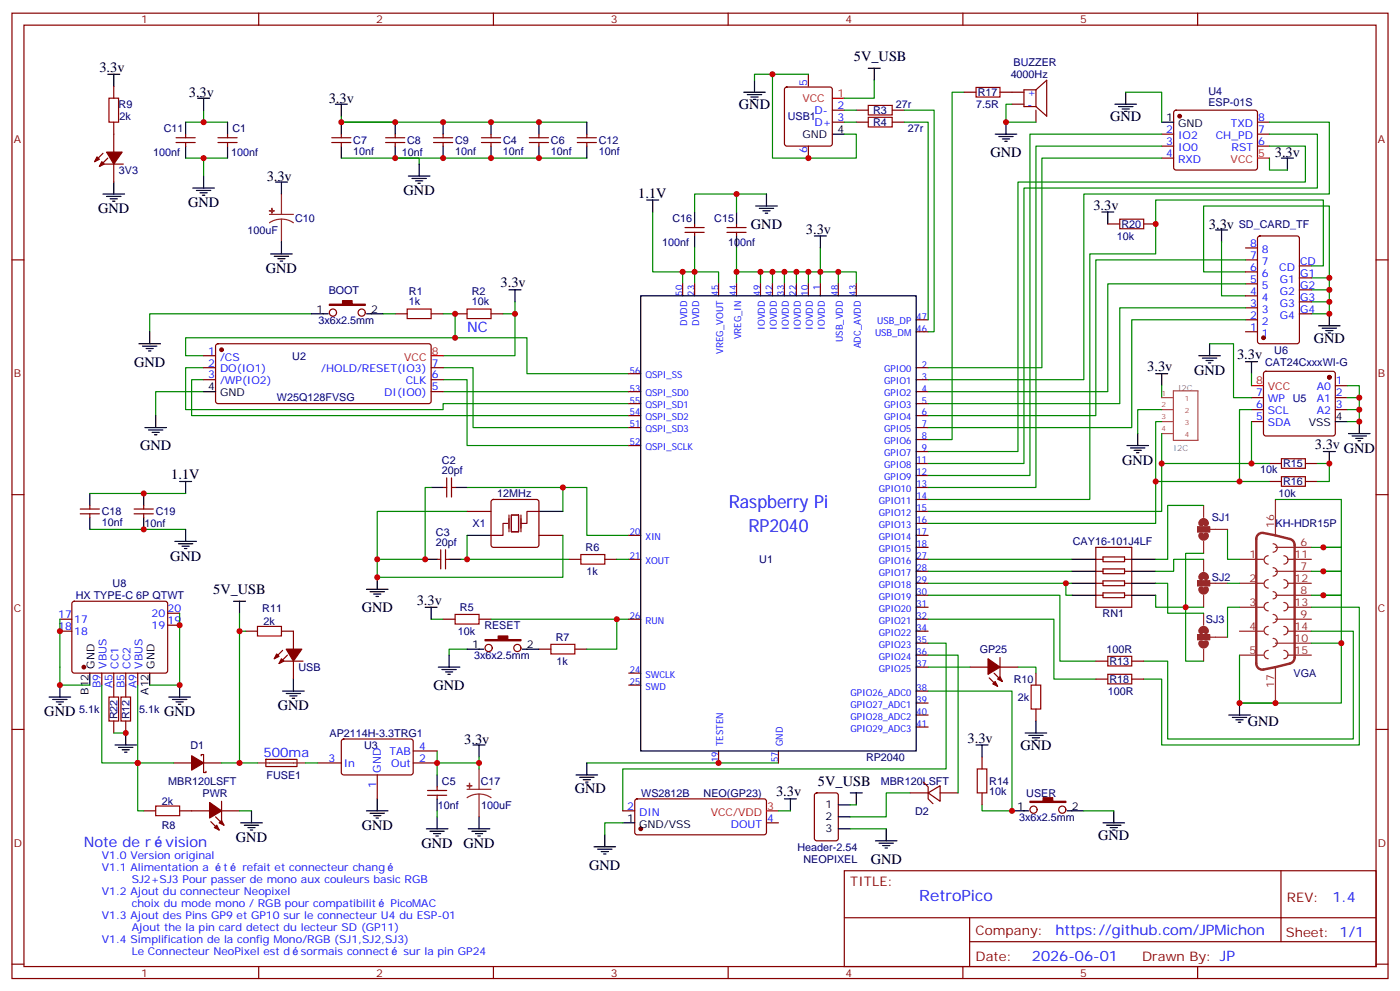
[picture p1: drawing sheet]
<svg xmlns="http://www.w3.org/2000/svg" width="412mm" height="292mm" viewBox="0 0 412 292" stroke-linecap="round" stroke-linejoin="round" font-family="sans-serif">
<g fill="none" stroke="#870000" stroke-width=".35">
<path d="M3.5 3.9h405.4v284.3h-405.4zM7.1 7.4h398.2v277.3h-398.2zM76.2 3.9v3.5M145.3 3.9v3.5M214.5 3.9v3.5M283.6 3.9v3.5M352.8 3.9v3.5M33.5 25.4v3.5M33.5 36v8.8M54.7 39.5v1.1M67 39.5v1.1M100.5 39.5v1.1"/>
<path d="M116.4 39.5v1.1M130.5 39.5v1.1M144.6 39.5v1.1M158.7 39.5v1.1M172.9 39.5v1.1M231.3 25.8l.5-.2h12.7l.5 .2 .2 .5v16l-.3 .5-.4 .2h-12.7l-.5-.2-.2-.5v-16zM238.1 21.9v3.5M245.2 36h3.5M245.2 32.5h3.5M252.2 36h3.6M252.2 32.5h3.6M262.8 36h3.5"/>
<path d="M262.8 32.5h3.5M284 27.2h3.5M294.6 27.2h7M298.1 30.7h3.5M305.2 26.5v4.9M305.2 32.5v3.5M305.2 26.5l3.1-2.9v10.6l-3.1-2.8M305.2 26.5h-3.6v4.9h3.6M342.2 39.5h3.5M346 32.7l.4-.2h23.3l.5 .2 .2 .5v16.5l-.7 .4-23.5-.1-.5-.6v-16.2zM370.4 36h3.5M370.4 39.5h3.5"/>
<path d="M30.3 45.2l-2.4 2.4M30.7 48.3h5.6M31.7 46.6l-2.4 2.4M33.5 48.3v5.3M51.9 42h5.6M51.9 40.6h5.6M54.7 42v1M64.2 42h5.6M64.2 40.6h5.6M67 42v1M97.7 42h5.7M97.7 40.6h5.7"/>
<path d="M100.5 42v1M113.6 42h5.6M113.6 40.6h5.6M116.4 42v1M127.7 42h5.6M127.7 40.6h5.6M130.5 42v1M141.8 42h5.7M141.8 40.6h5.7M144.6 42v1M155.9 42h5.7M155.9 40.6h5.7"/>
<path d="M158.7 42v1M170 42h5.7M170 40.6h5.7M172.9 42v1M238.1 43v3.6M342.2 43h3.5M342.2 46.6h3.5M370.4 43h3.5M3.5 76.6h3.6M201.8 68.4h5.6M201.8 67h5.6M204.6 66v1"/>
<path d="M204.6 68.4v1.1M214.1 68.4h5.7M214.1 67h5.7M217 66v1M217 68.4v1.1M326.3 66h3.5M336.9 66h3.5M366.9 76.6h3.5M366.9 73h3.5M370.7 69.7l.4-.2h11l.6 .4 .1 30.6-.5 .7h-11.2l-.6-.4-.1-30.6zM382.8 78.3h3.5M405.3 76.6h3.6"/>
<path d="M116.4 92.4h3.5M127 92.4h3.5M134.1 92.4h3.5M144.6 92.4h3.6M201.1 83.6v3.5M204.6 83.6v3.5M211.7 83.6v3.5M217 83.6v3.5M224 83.6v3.5M227.5 83.6v3.5M231.1 83.6v3.5M234.6 83.6v3.5"/>
<path d="M238.1 83.6v3.5M241.7 83.6v3.5M246.9 83.6v3.5M252.2 83.6v3.5M269.9 94.2h3.5M269.9 97.7h3.5M366.9 94.2h3.5M366.9 97.7h3.5M366.9 80.1h3.5M366.9 83.6h3.5M366.9 87.1h3.5M366.9 90.7h3.5"/>
<path d="M382.8 92.4h3.5M382.8 88.9h3.5M382.8 85.4h3.5M382.8 81.8h3.5M60 104.8h3.5M60 108.3h3.5M60 111.8h3.5M63.7 101.5l.5-.3 62.4 .1 .4 .7-.1 16.5-.6 .4-62.4-.1-.4-.6v-16.2zM127 108.3h3.5M127 111.8h3.5M127 115.4h3.5M185.2 115.4h3.5"/>
<path d="M185.2 110.1h3.5M185.2 118.9h3.5M269.9 108.3h3.5M269.9 111.8h3.5M269.9 115.4h3.5M269.9 118.9h3.5M368.7 117.1h3.5M372.4 109.6l.5-.2h19.7l.5 .2 .2 .5v17.6l-.2 .5-.5 .2h-19.7l-.5-.2-.2-.5v-17.6zM393.3 113.6h3.6M393.3 117.1h3.6M185.2 125.9h3.5M185.2 122.4h3.5"/>
<path d="M185.2 131.2h3.5M269.9 133h3.5M269.9 129.5h3.5M269.9 125.9h3.5M269.9 122.4h3.5M269.9 136.5h3.5M368.7 120.7h3.5M368.7 124.2h3.5M373.9 136.5h3.6M384.5 136.5h3.6M393.3 120.7h3.6M3.5 145.7h3.6"/>
<path d="M23.6 151.3h5.7M23.6 149.9h5.7M26.5 148.9v1M26.5 151.3v1.1M39.5 151.3h5.7M39.5 149.9h5.7M42.3 148.9v1M42.3 151.3v1.1M130.5 143.6h1.1M131.6 140.8v5.6M133 140.8v5.6M133 143.6h1.1"/>
<path d="M137.6 150.6h7M144.9 147.3l.4-.2h12.7l.5 .2 .2 .5v12.7l-.2 .5-.5 .2h-12.7l-.5-.2-.2-.5v-12.7zM158.7 157.7h7.1M185.2 157.7h3.5M269.9 143.6h3.5M269.9 157.7h3.5M269.9 150.6h3.5M269.9 154.2h3.5M269.9 147.1h3.5M269.9 140.1h3.5M373.9 141.8h3.6M384.5 141.8h3.6"/>
<path d="M405.3 145.7h3.6M21.4 177.3l.5-.2h26.8l.5 .2 .2 .5-.1 20-.6 .5-27.1-.1-.4-.6v-19.8zM128.8 164.7h1M129.8 161.9v5.7M131.2 161.9v5.7M131.2 164.7h1.1M167.6 164.7h3.5M178.2 164.7h3.5M185.2 164.7h3.5M269.9 164.7h3.5M269.9 178.9h3.5M269.9 175.3h3.5"/>
<path d="M269.9 171.8h3.5M269.9 168.3h3.5M269.9 161.2h3.5M322.8 164.7h2.1M322.8 161.2h10.6v17.7h-10.6zM322.8 175.3h2.1M322.8 171.8h2.1M322.8 168.3h2.1M324.9 174.6h6.4v1.4h-6.4zM324.9 171.1h6.4v1.4h-6.4zM324.9 167.6h6.4v1.4h-6.4zM324.9 164h6.4v1.5h-6.4z"/>
<path d="M331.3 164.7h2.1M331.3 175.3h2.1M331.3 171.8h2.1M331.3 168.3h2.1M17.6 182.4h3.6M17.6 185.9h3.6M30 198.3v3.5M33.5 198.3v7M37 198.3v7M40.6 198.3v3.5M49.4 180.6h3.5M49.4 184.2h3.5"/>
<path d="M72.3 185.9h3.5M82.9 185.9h3.5v5.3M83.3 191.6l-2.5 2.4M83.6 194.7h5.7M84.7 193l-2.5 2.4M86.4 194.7v5.3M130.5 182.4h3.6M141.1 182.4h3.5M158.7 191.2h3.6M169.3 191.2h3.6M185.2 182.4h3.5M185.2 198.3h3.5"/>
<path d="M269.9 182.4h3.5M269.9 196.5h3.5M269.9 193h3.5M269.9 189.4h3.5M269.9 185.9h3.5M285.8 196.5h5.2M291.4 199.7l2.5 2.4M292.8 198.3l2.5 2.4M294.6 196.5h5.3M294.6 193.7v5.6M305.2 198.3v3.5M322.8 194.7h3.5"/>
<path d="M333.4 194.7h3.5M3.5 214.8h3.6M33.5 212.4v3.5M37 212.4v3.5M100.8 217.9l.4-.2h20.1l.4 .7-.1 9.4-.6 .4h-20l-.5-.7v-9.1zM185.2 201.8h3.5M269.9 214.1h3.5M269.9 210.6h3.5M269.9 207.1h3.5M269.9 203.6h3.5M305.2 208.8v3.6M322.8 200h3.5"/>
<path d="M333.4 200h3.5M405.3 214.8h3.6M42.3 238.8h3.6M51.2 224.7h5.2M52.9 238.8h8.8M59.3 222.6v-.3h.7v5.2h.7v-.3M60 224.7h5.3M65.3 238.8h5.3M65.3 236v5.7M78.3 223.7h9.2v2l-9.1 .1zM93.5 224.7h7M111.1 228.2v7.1"/>
<path d="M121.7 224.7h7.1M121.7 221.2h7.1M125.9 234.2h5.7M125.9 232.8h5.7M128.8 231.8v1M128.8 234.2v1.1M183.4 238.8h3.6M187.2 235.5l.5-.2 37.6 .1 .5 .6-.1 9.5-.6 .4-37.7-.1-.4-.6v-9.2zM211.7 221.2v3.5M229.3 221.2v3.5M240.1 233.7l.5-.2h5.6l.7 .5v12.9l-.4 .7-5.9 .1-.7-.5v-13zM268.1 233.5h5.3"/>
<path d="M272 230.4l1.4 1.4v3.5l1.4 1.4M273.4 233.5l3.5-2.1v4.6zM276.9 233.5h5.3M289.3 223v3.5M289.3 233.5v3.6M62.1 242l2.5 2.5M63.5 240.6l2.5 2.5M225.8 242.4h3.5M248.7 256.5h156.6v28.2h-156.6zM377.3 256.5v20.9M248.7 270.3h156.5M285.6 277.4h119.6"/>
<path d="M285.6 270.3v14.1M3.5 284h3.6M76.2 284.7v3.5M145.3 284.7v3.5M214.5 284.7v3.5M283.6 284.7v3.5M352.8 284.7v3.5M405.3 284h3.6"/>
<circle cx="98.1" cy="92.1" r="1.06"/>
<circle cx="106.5" cy="92.1" r="1.06"/>
<circle cx="143.9" cy="190.9" r="1.06"/>
<circle cx="152.4" cy="190.9" r="1.06"/>
<circle cx="304.4" cy="238.5" r="1.06"/>
<circle cx="312.9" cy="238.5" r="1.06"/>
</g>
<g fill="none" stroke="#008700" stroke-width=".35">
<path d="M54.7 36h5.3M60 32.5v3.5h7M100.5 34.2v1.8h15.9M100.5 36h72.4M227.5 21.9h-5.3v1.7M238.1 21.9h-10.6v24.7h24.7v-7.1h-3.5M248.7 36h3.5M248.7 32.5h3.5M257.5 23.6v5.3h-8.8M266.3 32.5h8.9v65.2h-1.8M266.3 36h7.1v58.2M284 27.2h-3.5v102.3h-7.1"/>
<path d="M298.1 30.7h-1.8v5.3h8.9M331.6 27.2h10.6v8.8M342.2 39.5h-38.8v100.6h-30M373.9 36h17.7v21.2h-72.3v54.6h-45.9M373.9 39.5h14.2v15.9h-86.5v81.1h-28.2M54.7 46.6h5.3M67 46.6h-7v5.3M100.5 46.6h72.4M116.4 46.6h7.1v1.7M217 57.2h8.8M342.2 46.6h-35.3v61.7h-33.5M342.2 43h-37v100.6h-31.8"/>
<path d="M373.9 46.6v3.5h5.3M373.9 43h10.6v10.6h-84.6v79.4h-26.5M192.3 62.4v17.7h8.8M204.6 62.4v-5.2h12.4v5.2M204.6 73v7.1h-3.5v3.5M217 73v7.1M241.7 73v7.1h5.2v3.5M359.8 71.3v15.8h7.1M366.9 76.6h-44.1v45.8h-49.4M386.3 78.3h3.5v-19.4h-49.4v15.9h-19.4v72.3h-47.6M91.7 92.4h-47.6v5.3M112.9 92.4h3.5"/>
<path d="M130.5 92.4h3.6v7.1M151.7 88.9v3.5h-3.5M151.7 92.4v12.4h-21.2M204.6 83.6v-3.5h7.1v3.5M224 80.1h-7v3.5M224 83.6v-3.5h3.5v3.5M227.5 80.1h3.6v3.5M231.1 80.1h3.5v3.5M234.6 80.1h3.5v3.5M238.1 80.1h3.6v3.5M246.9 80.1h5.3v3.5M366.9 80.1h-12.4v-19.4h37.1v21.1"/>
<path d="M366.9 90.7h-37.1v28.2h-56.4M366.9 83.6h-40.6v31.8h-52.9M366.9 94.2h-33.5v31.7h-60M386.3 81.8h5.3v3.6h-5.3M391.6 85.4v3.5h-5.3M391.6 88.9v3.5h-5.3M60 115.4h-14.1v7M60 111.8h-3.6v10.6h128.8M60 104.8h-5.3v-5.3h100.5v10.6h30M60 108.3h-5.3v12.4h75.8v-1.8h54.7M130.5 111.8h7.1v19.4h47.6M130.5 108.3h8.8v17.6h45.9"/>
<path d="M130.5 115.4h54.7M342.2 113.6v3.5M356.3 101.2h7.1v15.9h5.3M368.7 110.1v3.5M396.9 113.6h3.5v3.5h-3.5M400.4 117.1v3.6h-3.5M342.2 120.7h-7.1v7M342.2 124.2h-1.8v30h-67M342.2 127.7v22.9h-68.8M342.2 136.5h31.7M368.7 120.7h-3.6v21.1M368.7 124.2v12.3"/>
<path d="M388.1 136.5h3.5v5.3h-3.5M400.4 120.7v3.5h-3.5M26.5 155.9h28.2M26.5 145.3h28.2M127 143.6h-1.8v21.1h-14.1v5.3h54.7v-12.3M137.6 150.6h-26.5v14.1M137.6 143.6h35.3v14.1h12.3M137.6 157.7v7M165.8 143.6v7M340.4 141.8h33.5M354.5 148.9h-10.5v15.8h-3.6M361.6 155.9v8.8h3.5"/>
<path d="M375.7 147.1h19.4v14.1h-5.3M135.8 164.7h31.8M181.7 164.7h3.5M273.4 175.3h38.8v19.4h10.6M273.4 164.7h42.3M273.4 168.3h42.3M273.4 171.8h42.3M314 171.8v3.5h1.7M340.4 171.8h3.6v8.8h10.5M340.4 175.3v3.6h8.8M349.2 178.9v15.8h5.3M349.2 178.9h5.3"/>
<path d="M354.5 164.7h-8.8v3.6h-5.3M354.5 163h-5.3v15.9M361.6 171.8h3.5M365.1 178.9h-3.5v8.8M386.3 161.2h8.8v7.1h-8.8M386.3 178.9h14.1v40.5h-58.2v-19.4h-5.3M389.8 168.3h5.3v7h-8.8M389.8 175.3h5.3v14.1h-8.8M17.6 182.4v19.4h8.9M52.9 180.6v21.2h-8.8M70.6 180.6v44.1h-5.3M70.6 185.9h1.7"/>
<path d="M127 182.4h3.5M137.6 191.2h-5.3v1.8M144.6 182.4h40.6M181.7 182.4v8.8h-8.8M273.4 189.4h5.3v37.1h-95.3v12.3M273.4 182.4h37v17.6h12.4M273.4 193h8.8v40.5M273.4 196.5h12.4M299.9 196.5h5.3v1.8M386.3 185.9h12.3v31.8h-54.6v-23h-7.1M395.1 189.4v17.7h-30v-14.1M30 201.8v22.9h10.6v-22.9"/>
<path d="M33.5 215.9h3.5M273.4 203.6h24.7v35.2h-8.8v-1.7M365.1 207.1h10.6M51.2 224.7h-10.6v14.1h1.7M70.6 224.7h5.2M70.6 238.8h3.5M90 224.7h3.5M128.8 221.2v3.5h12.3v-1.7M128.8 224.7v3.5M128.8 238.8v1.8M141.1 224.7v1.8M172.9 224.7h56.4"/>
<path d="M229.3 238.8h3.5M250.5 237.1h1.7M268.1 233.5h-7v7.1h-10.6M319.3 238.8h8.8M183.4 242.4h-5.2v3.5M250.5 244.1h10.6"/>
</g>
<g fill="none" stroke="#000" stroke-width=".35">
<path d="M31.7 21.9h3.6M33.5 21.9v3.5M54.7 36v3.5M58.2 28.9h3.5M60 28.9v3.6M67 36v3.5M98.8 30.7h3.5M100.5 30.7v3.5M100.5 36v3.5M116.4 36v3.5M130.5 36v3.5M144.6 36v3.5"/>
<path d="M158.7 36v3.5M172.9 36v3.5M219.1 27.2h6.3M220.1 27.9h4.3M221.2 28.6h2.1M221.9 29.3h.7M222.2 23.6v3.6M245.2 39.5h3.5M255.8 20.1h3.5M257.5 20.1v3.5M293.2 39.5h6.3M296.3 36v3.5"/>
<path d="M328.4 30.7h6.4M329.5 31.4h4.2M330.6 32.1h2.1M331.3 32.8h.7M331.6 27.2v3.5M342.2 36h3.5M30.3 57.2h6.4M31.4 57.9h4.2M32.5 58.6h2.1M33.2 59.3h.7M33.5 53.6v3.6M54.7 43v3.6"/>
<path d="M56.8 55.4h6.3M57.9 56.1h4.2M58.9 56.8h2.1M59.6 57.5h.7M60 51.9v3.5M67 43v3.6M81.1 53.6h3.6M82.9 53.6v3.6M100.5 43v3.6M116.4 43v3.6M120.3 51.9h6.3M121.4 52.6h4.2"/>
<path d="M122.4 53.3h2.1M123.1 54h.7M123.5 48.3v3.6M130.5 43v3.6M144.6 43v3.6M158.7 43v3.6M172.9 43v3.6M190.5 58.9h3.5M192.3 58.9v3.5M225.8 57.2v3.5M294.2 40.2h4.2M295.3 40.9h2.1"/>
<path d="M296 41.6h.7M377.5 46.6h3.5M379.2 46.6v3.5M79.7 74.8h6.4M80.8 75.5h4.2M81.8 76.2h2.2M82.5 76.9h.8M82.9 71.3v3.5M204.6 62.4v3.6M204.6 69.5v3.5M217 62.4v3.6M217 69.5v3.5"/>
<path d="M222.6 60.7h6.4M223.7 61.4h4.2M224.7 62.1h2.1M225.4 62.8h.7M239.9 69.5h3.5M241.7 69.5v3.5M324.6 62.4h3.5M326.3 62.4v3.6M358.1 67.7h3.5M359.8 67.7v3.6M44.1 97.7v3.5M91.7 92.4h5"/>
<path d="M107.9 92.4h5M149.9 85.4h3.6M151.7 85.4v3.5M188.7 87.1h81.2v134.1h-81.2zM388.4 96h6.4M389.5 96.7h4.2M390.5 97.4h2.1M391.2 98.1h.7M391.6 92.4v3.6M40.9 101.2h6.4M42 102h4.2M43 102.7h2.2"/>
<path d="M43.7 103.4h.7M60 115.4h3.5M340.4 110.1h3.6M342.2 110.1v3.5M353.1 104.8h6.4M354.2 105.5h4.2M355.2 106.2h2.2M356 106.9h.7M356.3 101.2v3.6M366.9 106.5h3.5M368.7 106.5v3.6M42.7 125.9h6.3"/>
<path d="M43.7 126.6h4.3M44.8 127.4h2.1M45.5 128.1h.7M45.9 122.4v3.5M332 131.2h6.3M333 131.9h4.3M334.1 132.6h2.1M334.8 133.4h.7M335.1 127.7v3.5M389.8 133h3.5M391.6 133v3.5M393.3 124.2h3.6"/>
<path d="M397.2 127.7h6.4M398.3 128.4h4.2M399.3 129.1h2.2M400 129.8h.8M400.4 124.2v3.5M26.5 145.3v3.6M26.5 152.4v3.5M42.3 145.3v3.6M42.3 152.4v3.5M51.5 159.5h6.4M52.9 141.8h3.5M54.7 141.8v3.5"/>
<path d="M54.7 155.9v3.6M127 143.6h3.5M134.1 143.6h3.5M137.6 157.7h7M158.7 150.6h7.1M52.6 160.2h4.2M53.6 160.9h2.1M54.3 161.6h.7M68.8 177.1h3.5M70.6 177.1v3.5M107.9 173.6h6.4M109 174.3h4.2"/>
<path d="M110.1 175h2.1M110.8 175.7h.7M111.1 170v3.6M125.2 164.7h3.6M125.2 178.9h3.6M127 178.9v3.5M132.3 164.7h3.5M315.7 164.7h7.1M315.7 168.3h7.1M315.7 171.8h7.1M315.7 175.3h7.1M333.4 164.7h7"/>
<path d="M333.4 168.3h7M333.4 171.8h7M333.4 175.3h7M26.5 198.3v3.5M44.1 198.3v3.5M129.1 196.5h6.4M130.2 197.2h4.2M131.2 197.9h2.1M131.9 198.6h.7M132.3 193v3.5M137.6 191.2h4.9M153.8 191.2h4.9"/>
<path d="M14.5 205.3h6.3M15.5 206h4.3M16.6 206.7h2.1M17.3 207.4h.7M17.6 201.8v3.5M33.9 219.4h6.3M37 215.9v3.5M49.7 205.3h6.4M50.8 206h4.2M51.9 206.7h2.1M52.6 207.4h.7M52.9 201.8v3.5"/>
<path d="M83.3 203.6h6.3M84.3 204.3h4.2M85.4 205h2.1M86.1 205.7h.7M86.4 200v3.6M139.3 219.4h3.6M141.1 219.4v3.6M287.5 219.4h3.5M289.3 219.4v3.6M302 215.9h6.3M303 216.6h4.3M304.1 217.3h2.1"/>
<path d="M304.8 218h.7M305.2 212.4v3.5M361.9 210.6h6.4M363 211.3h4.2M364.1 212h2.1M364.8 212.7h.7M365.1 207.1v3.5M34.9 220.1h4.3M36 220.8h2.1M36.7 221.5h.7M74.1 238.8v3.6M107.9 238.8h6.4"/>
<path d="M109 239.5h4.2M111.1 235.3v3.5M128.8 228.2v3.6M128.8 235.3v3.5M169.7 228.2h6.3M170.7 229h4.3M171.8 229.7h2.1M172.5 230.4h.7M172.9 224.7v3.5M231.1 235.3h3.5M232.8 235.3v3.5M246.9 237.1h3.6"/>
<path d="M250.5 233.5h3.5M252.2 233.5v3.6M298.1 238.8h4.9M314.3 238.8h5M328.1 238.8v3.6M70.9 242.4h6.4M72 243.1h4.2M73 243.8h2.1M73.7 244.5h.7M110.1 240.2h2.1M110.8 240.9h.7M125.6 244.1h6.3"/>
<path d="M126.6 244.8h4.3M127.7 245.5h2.1M128.4 246.2h.7M128.8 240.6v3.5M137.9 244.1h6.4M139 244.8h4.2M140.1 245.5h2.1M140.8 246.2h.7M141.1 240.6v3.5M175 249.4h6.3M176 250.1h4.3M177.1 250.8h2.1"/>
<path d="M177.8 251.5h.7M178.2 245.9v3.5M183.4 242.4h3.6M246.9 244.1h3.6M246.9 240.6h3.6M257.9 247.7h6.3M258.9 248.4h4.3M260 249.1h2.1M260.7 249.8h.7M261.1 244.1v3.6M324.9 242.4h6.4M326 243.1h4.2"/>
<path d="M327 243.8h2.1M327.7 244.5h.7"/>
</g>
<g fill="none" stroke="#a10000" stroke-width=".35">
<path d="M32.1 28.9h2.8v7.1h-2.8zM255.8 34.6h7v2.8h-7zM255.8 31h7v2.9h-7zM287.5 25.8h7.1v2.8h-7.1zM329.8 64.6h7.1v2.8h-7.1zM119.9 91h7.1v2.8h-7.1zM137.6 91h7v2.8h-7zM377.5 135.1h7v2.8h-7zM377.5 140.4h7v2.8h-7zM171.1 163.3h7.1v2.9h-7.1zM75.8 184.5h7.1v2.8h-7.1zM134.1 181h7v2.8h-7z"/>
<path d="M162.3 189.8h7v2.8h-7zM326.3 193.3h7.1v2.8h-7.1zM326.3 198.6h7.1v2.8h-7.1zM32.1 205.3h2.8v7.1h-2.8zM35.6 205.3h2.9v7.1h-2.9zM303.7 201.8h2.9v7h-2.9zM45.9 237.4h7v2.8h-7zM287.9 226.5h2.8v7h-2.8z"/>
</g>
<g fill="#870000" stroke="#870000" stroke-width=".35">
<path d="M97 89.6h3.9v-1.1h2.8v1.1h3.9v.4h-10.6z"/>
<path d="M142.9 188.4h3.9v-1.1h2.8v1.1h3.9v.3h-10.6z"/>
<path d="M63.1 243.8l.8-.7 .7 1.4z"/>
<path d="M64.6 242.4l.7-.7 .7 1.4z"/>
<path d="M61.7 236.4l3.6 2.4-3.6 2.1z"/>
<path d="M292.5 201.4l.7-.7 .7 1.4z"/>
<path d="M294.6 199.3l.7 1.4-1.4-.7z"/>
<path d="M291 194l3.6 2.5-3.6 2.1z"/>
<path d="M303.4 236h3.9v-1h2.8v1h3.9v.4h-10.6z"/>
<path d="M56.4 222.6l3.6 2.1-3.6 2.1z"/>
<path d="M28.6 46.2l.7 .7-1.4 .7z"/>
<path d="M30 47.6l.7 .7-1.4 .7z"/>
<path d="M31.4 44.8h4.6l-2.5 3.5z"/>
<path d="M81.5 192.6l.7 .7-1.4 .7z"/>
<path d="M82.9 194l.7 .7-1.4 .7z"/>
<path d="M84.3 191.2h4.6l-2.5 3.5z"/>
<circle cx="65.3" cy="103" r=".53"/>
<circle cx="372.2" cy="99.5" r=".53"/>
<circle cx="188.7" cy="244.1" r=".53"/>
<circle cx="347.5" cy="34.2" r=".53"/>
<circle cx="391.6" cy="111.1" r=".53"/>
<circle cx="24.7" cy="196.5" r=".53"/>
</g>
<path d="M149.6 154.2h-1.4v3.5h-3.6M149.9 151.7v4.9M150.6 151.7h2.2v4.9h-2.2zM153.5 151.7v4.9M158.7 150.6h-3.5v3.6h-1.7" fill="none" stroke="#870012" stroke-width=".35"/>
<g fill="none" stroke="#8c2424" stroke-width=".35">
<path d="M82.9 57.2v5.9M79.4 63.1h7M82.9 64.6l1.9 .2 1.6 .8M82.9 64.6l-1.8 .2-1.7 .8M82.9 64.6v6.7M352.8 155.2h3.5v1.4h-3.5zM354.5 148.9v3.5M354.5 159.5v3.5M356.3 155.9h5.3M375.7 147.1v10.6M352.8 171.1h3.5v1.4h-3.5zM354.5 164.7v3.6"/>
<path d="M354.5 175.3v3.6M356.3 171.8h5.3M365.1 164.7h7.1M365.1 171.8h7.1M365.1 178.9h7.1M373.6 170.7a1.23 1.23 0 0 0-1.2 1.3 1.23 1.23 0 0 0 1.2 1.2M373.6 163.7a1.23 1.23 0 0 0-1.2 1.2 1.23 1.23 0 0 0 1.2 1.3M373.6 177.4a1.23 1.23 0 0 0-1.2 1.3 1.23 1.23 0 0 0 1.2 1.2M375 167.2a1.23 1.23 0 0 1 1.2 1.3 1.23 1.23 0 0 1-1.2 1.2M375 174.3a1.06 1.06 0 0 1 1.1 1 1.06 1.06 0 0 1-1.1 1.1M375 160.2a1.23 1.23 0 0 1 1.2 1.2 1.23 1.23 0 0 1-1.2 1.2M375.7 168.3h10.6"/>
<path d="M375.7 175.3h10.6M375.7 161.2h10.6M378.2 170.7a1.23 1.23 0 0 1 1.2 1.3 1.23 1.23 0 0 1-1.2 1.2M378.2 177.4a1.23 1.23 0 0 1 1.2 1.3 1.23 1.23 0 0 1-1.2 1.2M378.2 163.7a1.23 1.23 0 0 1 1.2 1.2 1.23 1.23 0 0 1-1.2 1.3M379.2 164.7h7.1M379.2 171.8h7.1M379.2 178.9h7.1M352.8 187h3.5v1.4h-3.5zM354.5 180.6v3.6M354.5 191.2v3.5M356.3 187.7h5.3"/>
<path d="M365.1 185.9h7.1M365.1 193h7.1M373.6 184.5a1.23 1.23 0 0 0-1.2 1.2 1.23 1.23 0 0 0 1.2 1.3M373.6 191.6a1.23 1.23 0 0 0-1.2 1.2 1.23 1.23 0 0 0 1.2 1.2M375 181a1.23 1.23 0 0 1 1.2 1.2 1.23 1.23 0 0 1-1.2 1.2M375 188a1.23 1.23 0 0 1 1.2 1.3 1.23 1.23 0 0 1-1.2 1.2M375.7 182.4h10.6M375.7 189.4h10.6M375.7 196.5v10.6M378.2 184.5a1.23 1.23 0 0 1 1.2 1.2 1.23 1.23 0 0 1-1.2 1.3M378.2 191.6a1.23 1.23 0 0 1 1.2 1.2 1.23 1.23 0 0 1-1.2 1.2M379.2 185.9h7.1"/>
<path d="M379.2 193h7.1M75.8 224.7h14.2M137.6 232.5h7M141.1 233.9l1.9 .2 1.6 .9M141.1 233.9l-1.8 .2-1.7 .9M141.1 226.5v6M141.1 233.9v6.7"/>
</g>
<g fill="#8c2424" stroke="#8c2424" stroke-width=".35">
<path d="M137.6 231.4l1.4 .1z"/>
<path d="M138.3 230.7v1.4z"/>
<path d="M79.4 62.1h1.4z"/>
<path d="M80.1 61.4v1.4z"/>
<path d="M352.8 155.2h3.5v1.4h-3.5z"/>
<path d="M352.8 171.1h3.5v1.4h-3.5z"/>
<path d="M352.8 187h3.5v1.4h-3.5z"/>
</g>
<path d="M245.2 28.9h3.5M370.4 46.6h3.5M127 104.8h3.5M368.7 113.6h3.5M225.8 238.8h3.5" fill="none" stroke="#f00" stroke-width=".35"/>
<path d="M370.6 157.5l.7-.5h.7l7.9 1.8a1.8 1.8 0 0 1 1.5 1.7v33.2a1.8 1.8 0 0 1-1.5 1.7l-7.7 1.8a1.77 1.77 0 0 1-2.1-1.8v-36.6z" fill="none" stroke="#8c2424" stroke-width=".71"/>
<path d="M342.2 117.1h3.5M345.6 115.1h7.3v14.6h-7.3zM342.2 120.7h3.5M342.2 124.2h3.5M342.2 127.7h3.5" fill="none" stroke="#a64a4a" stroke-width=".35"/>
<path d="M353.8 154.2a.71 .71 0 0 1 .7-.7 .71 .71 0 0 1 .7 .7M353.8 157.7a.71 .71 0 0 0 .7 .7 .71 .71 0 0 0 .7-.7M353.8 170a.71 .71 0 0 1 .7-.7 .71 .71 0 0 1 .7 .7M353.8 173.6a.71 .71 0 0 0 .7 .7 .71 .71 0 0 0 .7-.7M353.8 185.9a.71 .71 0 0 1 .7-.7 .71 .71 0 0 1 .7 .7M353.8 189.4a.71 .71 0 0 0 .7 .7 .71 .71 0 0 0 .7-.7" fill="none" stroke="#8c2424" stroke-width="1.8"/>
<g fill="#c00">
<circle cx="125.2" cy="164.7" r=".88"/>
<circle cx="42.3" cy="155.9" r=".88"/>
<circle cx="100.5" cy="36" r=".88"/>
<circle cx="60" cy="46.6" r=".88"/>
<circle cx="60" cy="36" r=".88"/>
<circle cx="116.4" cy="36" r=".88"/>
<circle cx="116.4" cy="46.6" r=".88"/>
<circle cx="111.1" cy="164.7" r=".88"/>
<circle cx="111.1" cy="170" r=".88"/>
<circle cx="137.6" cy="164.7" r=".88"/>
<circle cx="165.8" cy="143.6" r=".88"/>
<circle cx="42.3" cy="145.3" r=".88"/>
<circle cx="246.9" cy="80.1" r=".88"/>
<circle cx="201.1" cy="80.1" r=".88"/>
<circle cx="217" cy="57.1" r=".88"/>
<circle cx="217" cy="80.1" r=".88"/>
<circle cx="204.6" cy="80.1" r=".88"/>
<circle cx="224" cy="80.1" r=".88"/>
<circle cx="241.7" cy="80.1" r=".88"/>
<circle cx="238.1" cy="80.1" r=".88"/>
<circle cx="234.6" cy="80.1" r=".88"/>
<circle cx="231.1" cy="80.1" r=".88"/>
<circle cx="227.5" cy="80.1" r=".88"/>
<circle cx="391.6" cy="85.4" r=".88"/>
<circle cx="391.6" cy="92.4" r=".88"/>
<circle cx="391.6" cy="88.9" r=".88"/>
<circle cx="365.1" cy="207.1" r=".88"/>
<circle cx="389.8" cy="175.3" r=".88"/>
<circle cx="389.8" cy="168.3" r=".88"/>
<circle cx="389.8" cy="161.2" r=".88"/>
<circle cx="391.6" cy="81.8" r=".88"/>
<circle cx="391.6" cy="136.5" r=".88"/>
<circle cx="400.4" cy="117.1" r=".88"/>
<circle cx="400.4" cy="120.6" r=".88"/>
<circle cx="400.4" cy="124.2" r=".88"/>
<circle cx="365.1" cy="141.8" r=".88"/>
<circle cx="368.7" cy="136.5" r=".88"/>
<circle cx="130.5" cy="36" r=".88"/>
<circle cx="144.6" cy="36" r=".88"/>
<circle cx="144.6" cy="46.6" r=".88"/>
<circle cx="130.5" cy="46.6" r=".88"/>
<circle cx="158.8" cy="36" r=".88"/>
<circle cx="158.8" cy="46.6" r=".88"/>
<circle cx="238.1" cy="46.6" r=".88"/>
<circle cx="227.5" cy="21.9" r=".88"/>
<circle cx="37" cy="215.9" r=".88"/>
<circle cx="17.6" cy="201.8" r=".88"/>
<circle cx="17.6" cy="185.9" r=".88"/>
<circle cx="52.9" cy="184.1" r=".88"/>
<circle cx="52.9" cy="201.8" r=".88"/>
<circle cx="40.6" cy="224.7" r=".88"/>
<circle cx="340.4" cy="66" r=".88"/>
<circle cx="134.1" cy="99.5" r=".88"/>
<circle cx="134.1" cy="92.4" r=".88"/>
<circle cx="151.7" cy="92.4" r=".88"/>
<circle cx="181.7" cy="182.4" r=".88"/>
<circle cx="296.3" cy="36" r=".88"/>
<circle cx="70.6" cy="185.9" r=".88"/>
<circle cx="70.6" cy="224.7" r=".88"/>
<circle cx="128.8" cy="224.7" r=".88"/>
<circle cx="141.1" cy="224.7" r=".88"/>
<circle cx="211.7" cy="224.7" r=".88"/>
<circle cx="395.1" cy="189.4" r=".88"/>
<circle cx="375.7" cy="207.1" r=".88"/>
<circle cx="340.4" cy="141.8" r=".88"/>
<circle cx="342.2" cy="136.5" r=".88"/>
<circle cx="314" cy="171.8" r=".88"/>
<circle cx="298.1" cy="238.8" r=".88"/>
<circle cx="349.3" cy="178.9" r=".88"/>
</g>
<g font-size="5.3" fill="#00f">
<text x="214.7" y="149.8">Raspberry Pi</text>
<text x="220.4" y="156.8">RP2040</text>
</g>
<text font-size="4.6" fill="#00f" x="270.8" y="265.5">RetroPico</text>
<g font-size="4.2">
<text x="251.5" y="18">5V_USB</text>
<text x="29.3" y="21.2">3.3v</text>
<text x="55.6" y="28.6">3.3v</text>
<text x="96.8" y="30.3">3.3v</text>
<text x="217.7" y="32.1">GND</text>
<text x="327" y="35.7">GND</text>
<text x="291.7" y="46.2">GND</text>
<text x="375.5" y="46.2">3.3v</text>
<text x="78.6" y="53.3">3.3v</text>
<text x="118.9" y="57.5">GND</text>
<text x="188" y="58.2">1.1V</text>
<text x="28.9" y="62.8">GND</text>
<text x="55.4" y="61">GND</text>
<text x="322.1" y="61.7">3.3v</text>
<text x="221.2" y="67.4">GND</text>
<text x="237.4" y="68.8">3.3v</text>
<text x="356.1" y="67.4">3.3v</text>
<text x="78.3" y="80.4">GND</text>
<text x="147.5" y="84.7">3.3v</text>
<text x="387" y="100.9">GND</text>
<text x="39.5" y="108">GND</text>
<text x="364.4" y="105.8">3.3v</text>
<text x="338" y="109.4">3.3v</text>
<text x="351.7" y="110.4">GND</text>
<text x="41.3" y="132.7">GND</text>
<text x="330.6" y="136.9">GND</text>
<text x="387.3" y="132.3">3.3v</text>
<text x="395.8" y="133.4">GND</text>
<text x="50.4" y="141.1">1.1V</text>
<text x="50.1" y="165.1">GND</text>
<text x="62.8" y="175">5V_USB</text>
<text x="122.8" y="178.2">3.3v</text>
<text x="106.5" y="180.3">GND</text>
<text x="127.7" y="203.2">GND</text>
<text x="81.8" y="209.2">GND</text>
<text x="13.1" y="211">GND</text>
<text x="48.3" y="211">GND</text>
<text x="367.6" y="213.8">GND</text>
<text x="136.8" y="219.1">3.3v</text>
<text x="285" y="218.7">3.3v</text>
<text x="300.6" y="220.8">GND</text>
<text x="169.3" y="233.5">GND</text>
<text x="240.9" y="231.4">5V_USB</text>
<text x="228.6" y="234.6">3.3v</text>
<text x="106.5" y="244.5">GND</text>
<text x="69.5" y="248">GND</text>
<text x="124.2" y="249.8">GND</text>
<text x="136.5" y="249.8">GND</text>
<text x="323.5" y="247.3">GND</text>
<text x="173.6" y="256.1">GND</text>
<text x="256.5" y="254.4">GND</text>
</g>
<g font-size="4.2" fill="#00f">
<text x="137.6" y="97.7">NC</text>
<text x="24.7" y="249.4">Note de r</text>
<text x="48.8" y="249.4">vision</text>
<text x="392.5" y="265.7">1.4</text>
<text x="310.9" y="275.3">https://github.com/JPMichon</text>
<text x="304" y="283.1">2026-06-01</text>
</g>
<text font-size="3.9" fill="#00f" x="77.6" y="223">500ma</text>
<g font-size="3.9" fill="#800">
<text x="250.5" y="261.1">TITLE:</text>
<text x="379.1" y="265.7">REV:</text>
<text x="287.4" y="275.3">Company:</text>
<text x="378.7" y="275.9">Sheet: 1/1</text>
<text x="287.4" y="282.9">Date:</text>
<text x="336.4" y="283">Drawn By: JP</text>
</g>
<g font-size="3.2" fill="#800">
<text x="41.6" y="6.9">1</text>
<text x="110.8" y="6.9">2</text>
<text x="179.9" y="6.9">3</text>
<text x="249.1" y="6.9">4</text>
<text x="318.2" y="6.9">5</text>
<text x="4.1" y="42">A</text>
<text x="405.9" y="42">A</text>
<text x="4.1" y="111.1">B</text>
<text x="405.9" y="111.1">B</text>
<text x="4.1" y="180.3">C</text>
<text x="405.9" y="180.3">C</text>
<text x="4.1" y="249.4">D</text>
<text x="405.9" y="249.4">D</text>
<text x="41.6" y="287.7">1</text>
<text x="110.8" y="287.7">2</text>
<text x="179.9" y="287.7">3</text>
<text x="249.1" y="287.7">4</text>
<text x="318.2" y="287.7">5</text>
</g>
<g font-size="3.2" fill="#000080">
<text x="297.7" y="23">4000Hz</text>
<text x="298.6" y="19.5">BUZZER</text>
<text x="288" y="28.3">R17</text>
<text x="356" y="28.1">U4</text>
<text x="34.9" y="31.9">R9</text>
<text x="35.2" y="35.4">2k</text>
<text x="232.1" y="35.3">USB1</text>
<text x="257.2" y="33.6">R3</text>
<text x="263.9" y="31.8">27r</text>
<text x="287.6" y="31.8">7.5R</text>
<text x="356" y="31.3">ESP-01S</text>
<text x="48.3" y="38.9">C11</text>
<text x="68.5" y="38.9">C1</text>
<text x="257.2" y="37.1">R4</text>
<text x="267.5" y="38.9">27r</text>
<text x="45.2" y="45.9">100nf</text>
<text x="68.1" y="45.9">100nf</text>
<text x="104.1" y="45.6">10nf</text>
<text x="104.1" y="42.4">C7</text>
<text x="118.4" y="46">10nf</text>
<text x="119.9" y="42.4">C8</text>
<text x="134.1" y="45.6">10nf</text>
<text x="134.1" y="42.4">C9</text>
<text x="148.2" y="45.6">10nf</text>
<text x="148.2" y="42.4">C4</text>
<text x="162.3" y="45.6">10nf</text>
<text x="162.3" y="42.4">C6</text>
<text x="176.4" y="45.6">10nf</text>
<text x="176.4" y="42.4">C12</text>
<text x="35" y="51.2">3V3</text>
<text x="86.9" y="65.4">C10</text>
<text x="198.1" y="65.3">C16</text>
<text x="210.4" y="65.3">C15</text>
<text x="72.9" y="68.9">100uF</text>
<text x="328.9" y="70.6">10k</text>
<text x="330.4" y="67.1">R20</text>
<text x="364.9" y="67.1">SD_CARD_TF</text>
<text x="195.1" y="72.4">100nf</text>
<text x="214.5" y="72.4">100nf</text>
<text x="96.8" y="86.5">BOOT</text>
<text x="120.4" y="90">1k</text>
<text x="120.4" y="86.8">R1</text>
<text x="139" y="90">10k</text>
<text x="139" y="86.8">R2</text>
<text x="93.8" y="95.3">3x6x2.5mm</text>
<text x="86.1" y="105.9">U2</text>
<text x="372.7" y="107.7">CAT24CxxxWI-G</text>
<text x="375.4" y="104.1">U6</text>
<text x="81.6" y="118.3">W25Q128FVSG</text>
<text x="130.2" y="136.6">C2</text>
<text x="378" y="137.6">R15</text>
<text x="130.2" y="139.7">20pf</text>
<text x="371.2" y="139.4">10k</text>
<text x="378" y="142.9">R16</text>
<text x="146.5" y="146.5">12MHz</text>
<text x="376.6" y="146.5">10k</text>
<text x="30" y="154.9">10nf</text>
<text x="30" y="151.8">C18</text>
<text x="42.5" y="155.3">10nf</text>
<text x="45.9" y="151.8">C19</text>
<text x="139.2" y="155.3">X1</text>
<text x="357" y="153.5">SJ1</text>
<text x="375.7" y="155.3">KH-HDR15P</text>
<text x="128.4" y="160.9">20pf</text>
<text x="128.4" y="157.7">C3</text>
<text x="316" y="160.6">CAY16-101J4LF</text>
<text x="172.5" y="162.4">R6</text>
<text x="223.7" y="165.9">U1</text>
<text x="33.2" y="172.9">U8</text>
<text x="172.8" y="169.4">1k</text>
<text x="357" y="171.2">SJ2</text>
<text x="22.3" y="176.5">HX TYPE-C 6P QTWT</text>
<text x="77.3" y="180.3">R11</text>
<text x="77.6" y="184.2">2k</text>
<text x="135.5" y="180">R5</text>
<text x="142.7" y="185.3">RESET</text>
<text x="324.8" y="181.8">RN1</text>
<text x="355.2" y="183.5">SJ3</text>
<text x="134.8" y="187.1">10k</text>
<text x="163.7" y="188.9">R7</text>
<text x="87.9" y="197.6">USB</text>
<text x="139.7" y="194.1">3x6x2.5mm</text>
<text x="164" y="195.9">1k</text>
<text x="288.6" y="192.3">GP25</text>
<text x="325.9" y="192.3">100R</text>
<text x="326.8" y="195.9">R13</text>
<text x="298.6" y="201.2">R10</text>
<text x="326.8" y="201.1">R18</text>
<text x="381.1" y="199.4">VGA</text>
<text x="23.3" y="210">5.1k</text>
<text x="41" y="210">5.1k</text>
<text x="299.8" y="206.4">2k</text>
<text x="326.4" y="204.7">100R</text>
<text x="34.6" y="211.9" transform="rotate(-90 34.6 211.9)">R22</text>
<text x="38.2" y="211.9" transform="rotate(-90 38.2 211.9)">R12</text>
<text x="56.1" y="220.6">D1</text>
<text x="97.1" y="217.1">AP2114H-3.3TRG1</text>
<text x="107.3" y="220.5">U3</text>
<text x="255.1" y="224.1">RP2040</text>
<text x="49.5" y="231.2">MBR120LSFT</text>
<text x="78.5" y="229.4">FUSE1</text>
<text x="130.2" y="231.1">C5</text>
<text x="141.6" y="231.1">C17</text>
<text x="259.4" y="231.1">MBR120LSFT</text>
<text x="291.4" y="231.1">R14</text>
<text x="47.6" y="237.1">2k</text>
<text x="59.7" y="234.7">PWR</text>
<text x="129" y="238.2">10nf</text>
<text x="141.7" y="238.2">100uF</text>
<text x="188.9" y="234.7">WS2812B</text>
<text x="207.2" y="234.7">NEO(GP23)</text>
<text x="269.5" y="239.9">D2</text>
<text x="291.4" y="234.3">10k</text>
<text x="302.3" y="234.7">USER</text>
<text x="47.6" y="244.1">R8</text>
<text x="300.2" y="241.7">3x6x2.5mm</text>
<text x="234.9" y="250.5">Header-2.54</text>
<text x="236.7" y="254.1">NEOPIXEL</text>
</g>
<g font-size="3.2" fill="#f00">
<text x="236.4" y="30">VCC</text>
<text x="246.7" y="28.6">1</text>
<text x="362.5" y="48">VCC</text>
<text x="370.6" y="46.2">5</text>
<text x="119.1" y="106.2">VCC</text>
<text x="127.2" y="104.4">8</text>
<text x="370" y="113.2">8</text>
<text x="373.5" y="115">VCC</text>
<text x="226" y="238.5">3</text>
<text x="209.4" y="240.2">VCC/VDD</text>
</g>
<g font-size="3.2" fill="#00f">
<text x="237.8" y="25.4" transform="rotate(-90 237.8 25.4)">5</text>
<text x="302.7" y="28.2">+</text>
<text x="239.9" y="33.5">D-</text>
<text x="246.7" y="35.6">3</text>
<text x="246.7" y="32.1">2</text>
<text x="302.7" y="31.8">-</text>
<text x="370.6" y="35.6">8</text>
<text x="239.9" y="37">D+</text>
<text x="343.5" y="39.2">2</text>
<text x="347" y="40.9">IO2</text>
<text x="358.1" y="40.9">CH_PD</text>
<text x="362.5" y="37.4">TXD</text>
<text x="370.6" y="39.2">7</text>
<text x="237.8" y="45.1" transform="rotate(-90 237.8 45.1)">6</text>
<text x="343.5" y="42.7">3</text>
<text x="343.5" y="46.2">4</text>
<text x="347" y="44.5">IO0</text>
<text x="347" y="48">RXD</text>
<text x="362.8" y="44.5">RST</text>
<text x="370.6" y="42.7">6</text>
<text x="368.2" y="72.7">8</text>
<text x="368.2" y="76.2">7</text>
<text x="371.7" y="74.4">8</text>
<text x="371.7" y="78">7</text>
<text x="382.9" y="78">CD</text>
<text x="368.2" y="79.7">6</text>
<text x="368.2" y="83.3">5</text>
<text x="371.7" y="81.5">6</text>
<text x="376.8" y="79.7">CD</text>
<text x="377" y="83.3">G1</text>
<text x="382.9" y="81.5">G1</text>
<text x="368.2" y="86.8">4</text>
<text x="371.7" y="85">5</text>
<text x="371.7" y="88.5">4</text>
<text x="377" y="86.8">G2</text>
<text x="382.9" y="88.5">G3</text>
<text x="382.9" y="85">G2</text>
<text x="368.2" y="90.3">3</text>
<text x="368.2" y="93.8">2</text>
<text x="371.7" y="92.1">3</text>
<text x="371.7" y="95.6">2</text>
<text x="377" y="93.8">G4</text>
<text x="377" y="90.3">G3</text>
<text x="382.9" y="92.1">G4</text>
<text x="368.2" y="97.4">1</text>
<text x="371.7" y="99.1">1</text>
<text x="61.3" y="104.4">1</text>
<text x="61.3" y="108">2</text>
<text x="64.8" y="106.2">/CS</text>
<text x="127.2" y="108">7</text>
<text x="61.3" y="111.5">3</text>
<text x="64.8" y="109.7">DO(IO1)</text>
<text x="64.8" y="113.2">/WP(IO2)</text>
<text x="94.6" y="109.7">/HOLD/RESET(IO3)</text>
<text x="119.5" y="113.2">CLK</text>
<text x="127.2" y="111.5">6</text>
<text x="393.5" y="113.2">1</text>
<text x="113.2" y="116.8">DI(IO0)</text>
<text x="127.2" y="115">5</text>
<text x="370" y="116.8">7</text>
<text x="373.5" y="118.5">WP U5</text>
<text x="387.9" y="115">A0</text>
<text x="387.9" y="118.5">A1</text>
<text x="393.5" y="116.8">2</text>
<text x="370" y="123.8">5</text>
<text x="370" y="120.3">6</text>
<text x="373.5" y="125.6">SDA</text>
<text x="373.5" y="122.1">SCL</text>
<text x="387.9" y="122.1">A2</text>
<text x="393.5" y="120.3">3</text>
<text x="17.1" y="185.6">18</text>
<text x="17.1" y="182">17</text>
<text x="21.9" y="183.4">17</text>
<text x="44.7" y="181.7">20</text>
<text x="44.7" y="185.2">19</text>
<text x="49.4" y="180.3">20</text>
<text x="49.4" y="183.8">19</text>
<text x="21.9" y="187">18</text>
<text x="31.4" y="197" transform="rotate(-90 31.4 197)">VBUS</text>
<text x="34.9" y="197" transform="rotate(-90 34.9 197)">CC1</text>
<text x="38.5" y="197" transform="rotate(-90 38.5 197)">CC2</text>
<text x="42" y="197" transform="rotate(-90 42 197)">VBUS</text>
<text x="29.6" y="202.6" transform="rotate(-90 29.6 202.6)">B9</text>
<text x="33.2" y="202.6" transform="rotate(-90 33.2 202.6)">A5</text>
<text x="36.7" y="202.6" transform="rotate(-90 36.7 202.6)">B5</text>
<text x="40.2" y="202.6" transform="rotate(-90 40.2 202.6)">A9</text>
<text x="123.5" y="220.8">4</text>
<text x="96.8" y="224.4">3</text>
<text x="101.2" y="225.8">In</text>
<text x="112.2" y="227.5" transform="rotate(-90 112.2 227.5)">GND</text>
<text x="114.7" y="222.3">TAB</text>
<text x="115.2" y="225.8">Out</text>
<text x="123.5" y="224.4">2</text>
<text x="110.8" y="232" transform="rotate(-90 110.8 232)">1</text>
<text x="184.8" y="238.5">2</text>
<text x="188.3" y="240.2">DIN</text>
<text x="215.3" y="243.8">DOUT</text>
<text x="226" y="242">4</text>
<text x="30" y="252.9">V1.0 Version original</text>
<text x="30" y="256.5">V1.1 Alimentation a</text>
<text x="65.9" y="256.5">t</text>
<text x="71.4" y="256.5">refait et connecteur chang</text>
<text x="30" y="263.5">V1.2 Ajout du connecteur Neopixel</text>
<text x="38.8" y="260">SJ2+SJ3 Pour passer de mono aux couleurs basic RGB</text>
<text x="38.8" y="267.1">choix du mode mono / RGB pour compatibilit</text>
<text x="115.1" y="267.1">PicoMAC</text>
<text x="30" y="270.6">V1.3 Ajout des Pins GP9 et GP10 sur le connecteur U4 du ESP-01</text>
<text x="38.8" y="274.1">Ajout the la pin card detect du lecteur SD (GP11)</text>
<text x="30" y="277.6">V1.4 Simplification de la config Mono/RGB (SJ1,SJ2,SJ3)</text>
<text x="38.8" y="281.2">Le Connecteur NeoPixel est d</text>
<text x="88.7" y="281.2">sormais connect</text>
<text x="118.9" y="281.2">sur la pin GP24</text>
</g>
<g font-size="3.2">
<text x="343.5" y="35.6">1</text>
<text x="236.4" y="40.6">GND</text>
<text x="246.7" y="39.2">4</text>
<text x="347" y="37.4">GND</text>
<text x="93.2" y="92.1">1</text>
<text x="109.4" y="92.1">2</text>
<text x="61.3" y="115">4</text>
<text x="64.8" y="116.8">GND</text>
<text x="385.5" y="125.6">VSS</text>
<text x="393.5" y="123.8">4</text>
<text x="139.1" y="190.9">1</text>
<text x="155.2" y="190.9">2</text>
<text x="27.9" y="197" transform="rotate(-90 27.9 197)">GND</text>
<text x="45.5" y="197" transform="rotate(-90 45.5 197)">GND</text>
<text x="26.1" y="204.6" transform="rotate(-90 26.1 204.6)">B12</text>
<text x="43.7" y="204.6" transform="rotate(-90 43.7 204.6)">A12</text>
<text x="243.2" y="238.1">1</text>
<text x="299.6" y="238.5">1</text>
<text x="315.7" y="238.5">2</text>
<text x="184.8" y="242">1</text>
<text x="188.3" y="243.8">GND/VSS</text>
<text x="243.2" y="245.2">3</text>
<text x="243.2" y="241.7">2</text>
</g>
<g font-size="3.2" fill="#8d2323">
<text x="375.4" y="155.6" transform="rotate(-90 375.4 155.6)">16</text>
<text x="383.1" y="160.9">6</text>
<text x="368" y="164.4">1</text>
<text x="381.4" y="164.4">11</text>
<text x="383.1" y="167.9">7</text>
<text x="368" y="171.5">2</text>
<text x="381.4" y="171.5">12</text>
<text x="368" y="178.5">3</text>
<text x="381.4" y="178.5">13</text>
<text x="383.1" y="175">8</text>
<text x="368" y="185.6">4</text>
<text x="381.4" y="185.6">14</text>
<text x="383.1" y="182">9</text>
<text x="381.4" y="189.1">10</text>
<text x="368" y="192.6">5</text>
<text x="381.4" y="192.6">15</text>
<text x="375.4" y="202.6" transform="rotate(-90 375.4 202.6)">17</text>
</g>
<g font-size="2.8" fill="#00f">
<text x="201" y="87" transform="rotate(-90 201 87)">50</text>
<text x="204.6" y="87" transform="rotate(-90 204.6 87)">23</text>
<text x="211.6" y="87" transform="rotate(-90 211.6 87)">45</text>
<text x="216.9" y="87" transform="rotate(-90 216.9 87)">44</text>
<text x="224" y="87" transform="rotate(-90 224 87)">49</text>
<text x="227.5" y="87" transform="rotate(-90 227.5 87)">42</text>
<text x="231" y="87" transform="rotate(-90 231 87)">33</text>
<text x="234.6" y="87" transform="rotate(-90 234.6 87)">22</text>
<text x="238.1" y="87" transform="rotate(-90 238.1 87)">10</text>
<text x="241.6" y="85.5" transform="rotate(-90 241.6 85.5)">1</text>
<text x="246.9" y="87" transform="rotate(-90 246.9 87)">48</text>
<text x="252.2" y="87" transform="rotate(-90 252.2 87)">43</text>
<text x="202.4" y="96" transform="rotate(-90 202.4 96)">DVDD</text>
<text x="205.9" y="96" transform="rotate(-90 205.9 96)">DVDD</text>
<text x="258.4" y="95.5">USB_DP</text>
<text x="270" y="94.2">47</text>
<text x="218.3" y="99.9" transform="rotate(-90 218.3 99.9)">VREG_IN</text>
<text x="225.3" y="97.1" transform="rotate(-90 225.3 97.1)">IOVDD</text>
<text x="228.9" y="97.1" transform="rotate(-90 228.9 97.1)">IOVDD</text>
<text x="232.4" y="97.1" transform="rotate(-90 232.4 97.1)">IOVDD</text>
<text x="235.9" y="97.1" transform="rotate(-90 235.9 97.1)">IOVDD</text>
<text x="239.4" y="97.1" transform="rotate(-90 239.4 97.1)">IOVDD</text>
<text x="243" y="97.1" transform="rotate(-90 243 97.1)">IOVDD</text>
<text x="248.3" y="100.7" transform="rotate(-90 248.3 100.7)">USB_VDD</text>
<text x="257.8" y="99">USB_DM</text>
<text x="270" y="97.7">46</text>
<text x="213" y="104.2" transform="rotate(-90 213 104.2)">VREG_VOUT</text>
<text x="253.6" y="102.6" transform="rotate(-90 253.6 102.6)">ADC_AVDD</text>
<text x="185.6" y="110">56</text>
<text x="190.1" y="111.4">QSPI_SS</text>
<text x="260.4" y="113.2">GPIO1</text>
<text x="260.4" y="109.6">GPIO0</text>
<text x="271.5" y="111.8">3</text>
<text x="271.5" y="108.3">2</text>
<text x="185.6" y="118.9">55</text>
<text x="185.6" y="115.3">53</text>
<text x="190.1" y="116.7">QSPI_SD0</text>
<text x="260.4" y="116.7">GPIO2</text>
<text x="271.5" y="118.9">5</text>
<text x="271.5" y="115.3">4</text>
<text x="185.6" y="122.4">54</text>
<text x="185.6" y="125.9">51</text>
<text x="190.1" y="120.2">QSPI_SD1</text>
<text x="190.1" y="123.7">QSPI_SD2</text>
<text x="260.4" y="123.7">GPIO4</text>
<text x="260.4" y="120.2">GPIO3</text>
<text x="271.5" y="125.9">7</text>
<text x="271.5" y="122.4">6</text>
<text x="185.6" y="131.2">52</text>
<text x="190.1" y="127.3">QSPI_SD3</text>
<text x="260.4" y="130.8">GPIO6</text>
<text x="260.4" y="127.3">GPIO5</text>
<text x="271.5" y="129.4">8</text>
<text x="190.1" y="132.6">QSPI_SCLK</text>
<text x="260.4" y="134.3">GPIO7</text>
<text x="260.4" y="137.8">GPIO8</text>
<text x="270" y="136.5">11</text>
<text x="271.5" y="133">9</text>
<text x="260.4" y="141.4">GPIO9</text>
<text x="270" y="143.5">13</text>
<text x="270" y="140">12</text>
<text x="258.9" y="148.4">GPIO11</text>
<text x="258.9" y="144.9">GPIO10</text>
<text x="270" y="147.1">14</text>
<text x="258.9" y="155.5">GPIO13</text>
<text x="258.9" y="152">GPIO12</text>
<text x="270" y="154.1">16</text>
<text x="270" y="150.6">15</text>
<text x="185.6" y="157.7">20</text>
<text x="190.1" y="159">XIN</text>
<text x="258.9" y="159">GPIO14</text>
<text x="270" y="161.2">18</text>
<text x="270" y="157.7">17</text>
<text x="185.6" y="164.7">21</text>
<text x="190.1" y="166.1">XOUT</text>
<text x="258.9" y="166.1">GPIO16</text>
<text x="258.9" y="162.5">GPIO15</text>
<text x="270" y="164.7">27</text>
<text x="258.9" y="173.1">GPIO18</text>
<text x="258.9" y="169.6">GPIO17</text>
<text x="270" y="171.8">29</text>
<text x="270" y="168.2">28</text>
<text x="258.9" y="176.7">GPIO19</text>
<text x="270" y="178.8">31</text>
<text x="270" y="175.3">30</text>
<text x="185.6" y="182.4">26</text>
<text x="190.1" y="183.7">RUN</text>
<text x="258.9" y="183.7">GPIO21</text>
<text x="258.9" y="180.2">GPIO20</text>
<text x="270" y="185.9">34</text>
<text x="270" y="182.4">32</text>
<text x="258.9" y="190.8">GPIO23</text>
<text x="258.9" y="187.2">GPIO22</text>
<text x="270" y="189.4">35</text>
<text x="258.9" y="197.8">GPIO25</text>
<text x="258.9" y="194.3">GPIO24</text>
<text x="270" y="196.5">37</text>
<text x="270" y="192.9">36</text>
<text x="185.6" y="201.8">25</text>
<text x="185.6" y="198.2">24</text>
<text x="190.1" y="203.1">SWD</text>
<text x="190.1" y="199.6">SWCLK</text>
<text x="270" y="203.5">38</text>
<text x="250.5" y="208.4">GPIO27_ADC1</text>
<text x="250.5" y="204.9">GPIO26_ADC0</text>
<text x="270" y="207">39</text>
<text x="250.5" y="215.5">GPIO29_ADC3</text>
<text x="250.5" y="211.9">GPIO28_ADC2</text>
<text x="270" y="214.1">41</text>
<text x="270" y="210.6">40</text>
<text x="213" y="219.8" transform="rotate(-90 213 219.8)">TESTEN</text>
<text x="230.6" y="219.8" transform="rotate(-90 230.6 219.8)">GND</text>
<text x="211.6" y="224.4" transform="rotate(-90 211.6 224.4)">19</text>
<text x="229.3" y="224.4" transform="rotate(-90 229.3 224.4)">57</text>
</g>
<g font-size="2.5" fill="#838383">
<text x="347" y="115.1">I2C</text>
<text x="345.7" y="132.7">I2C</text>
</g>
<g font-size="2.1" fill="#a54b4b">
<text x="342.1" y="116.5">1</text>
<text x="342.1" y="120">2</text>
<text x="349" y="118.2">1</text>
<text x="342.1" y="123.5">3</text>
<text x="349" y="121.7">2</text>
<text x="349" y="125.2">3</text>
<text x="342.1" y="126.9">4</text>
<text x="349" y="128.7">4</text>
</g>
</svg>
